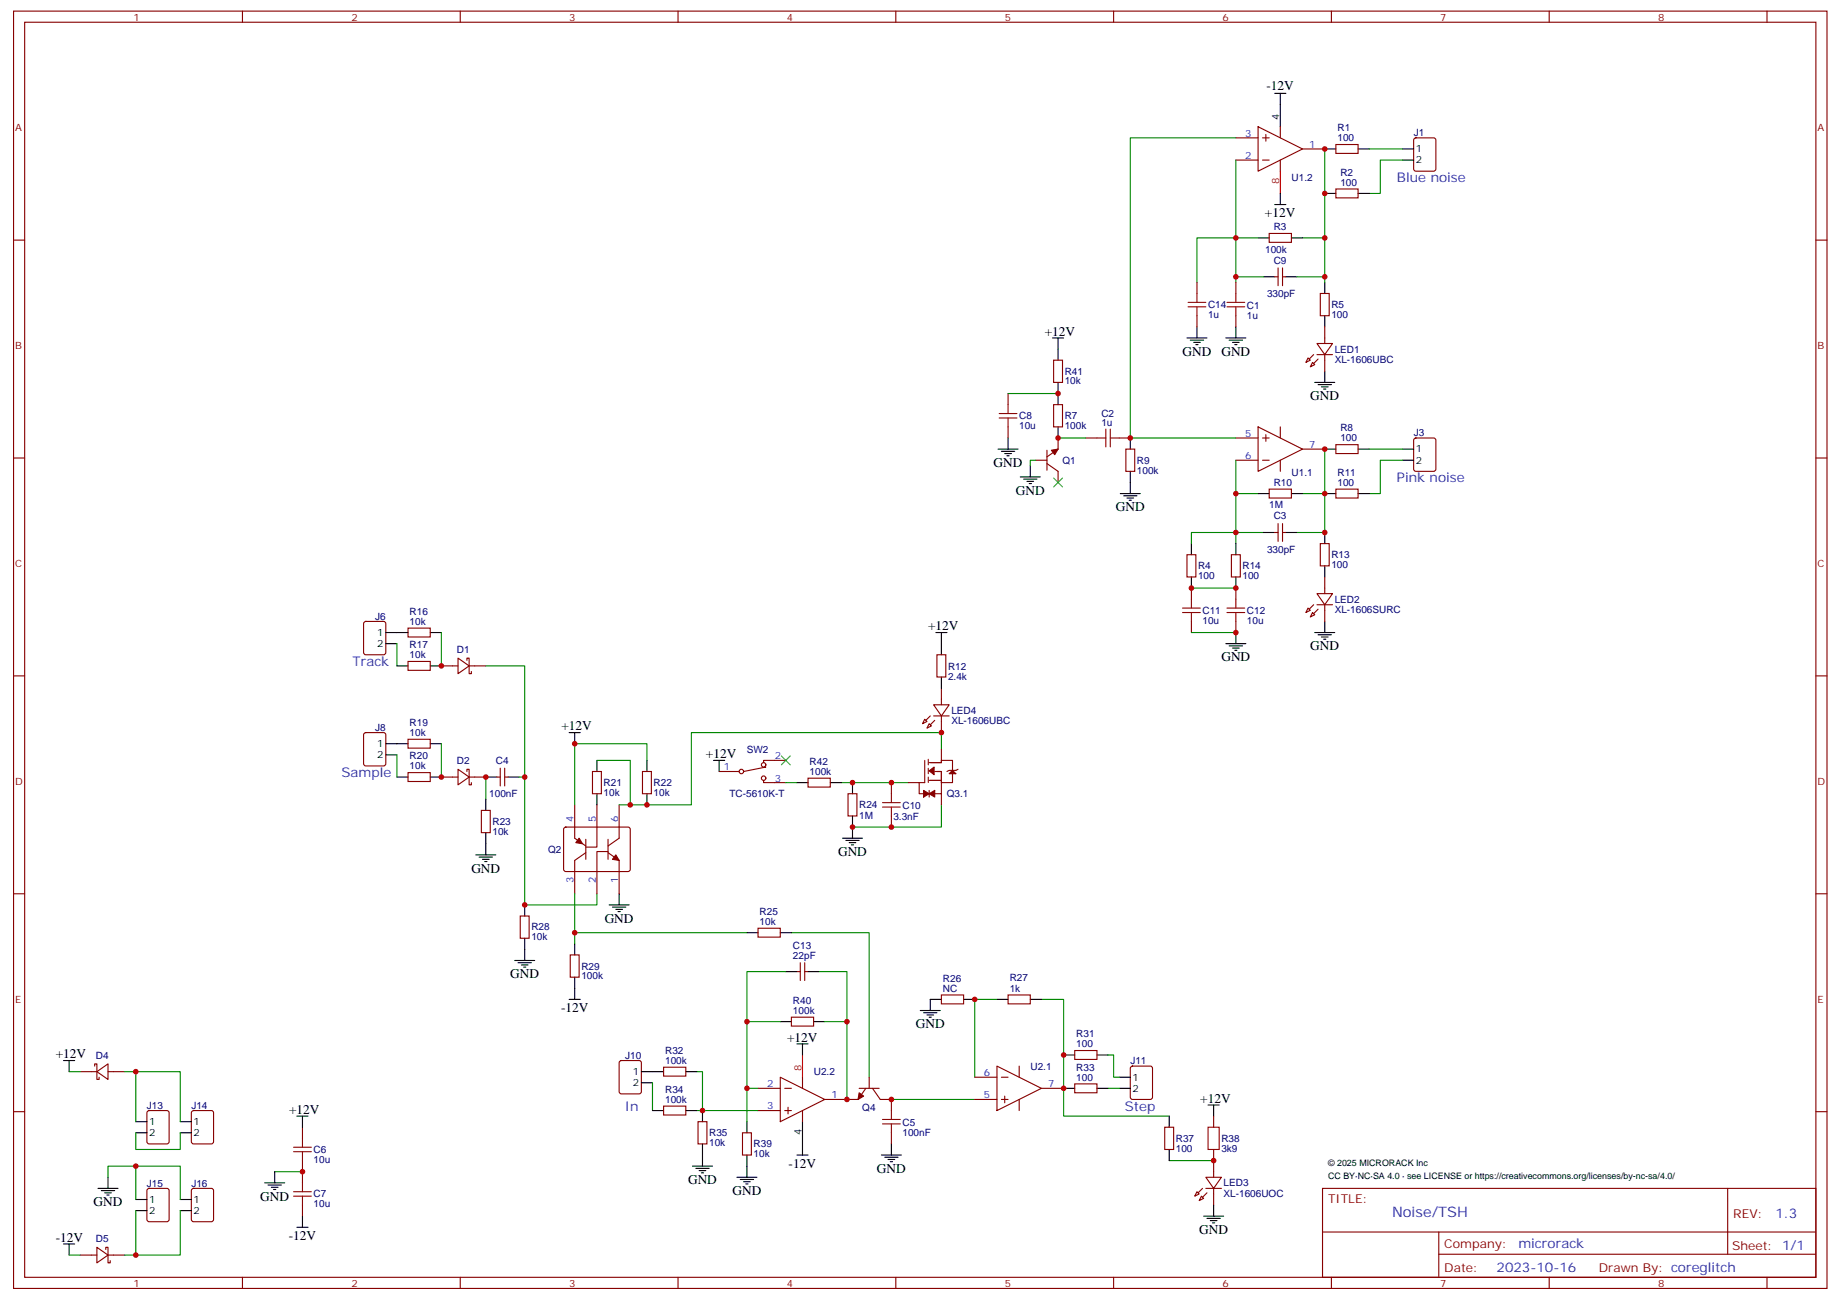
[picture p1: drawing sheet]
<svg xmlns="http://www.w3.org/2000/svg" width="584mm" height="413mm" viewBox="0 0 584 413" stroke-linecap="round" stroke-linejoin="round" font-family="sans-serif">
<g fill="none" stroke="#870000" stroke-width=".35">
<path d="M4.3 3.5h575.7v405.4h-575.7zM7.8 7.1h568.7v398.2h-568.7zM77 3.5v3.6M146.1 3.5v3.6M215.3 3.5v3.6M284.4 3.5v3.6M353.6 3.5v3.6M422.7 3.5v3.6M491.8 3.5v3.6M561 3.5v3.6M392.4 50.8h7M392.4 43.7h7"/>
<path d="M399.4 40.2l14.1 7.1-14.1 7zM400.8 50.8h2.1M400.8 43.7h2.1M401.9 42.7v2.1M406.5 40.2v3.5M406.5 50.8v3.5M413.5 47.3h7.1M424.1 45.9h7.1v2.8h-7.1zM424.1 60h7.1v2.8h-7.1zM449 44l.5-.3h5.7l.6 .5 .1 9.4-.5 .7h-5.9l-.6-.4-.1-9.5zM4.3 76.2h3.5M402.9 74.1h7.1v2.8h-7.1z"/>
<path d="M576.5 76.2h3.5M380 89.6v3.5M392.4 89.6v3.5M404.7 87.8h1.1M405.8 85v5.7M407.2 85v5.7M407.2 87.8h1M419.2 93.1h2.8v7.1h-2.8zM334.5 114.3h2.8v7.1h-2.8zM380 100.2v3.5M392.4 100.2v3.5M415.3 113.6l.7 .7-1.4 .7z"/>
<path d="M416.7 115l.7 .7-1.4 .7zM418.1 109h5l-2.5 3.5zM418.1 112.5h5M420.6 103.7v5.3M420.6 112.5v5.3M320 124.9v3.5M320 135.5v3.5M334.5 128.4h2.8v7.1h-2.8zM335.9 139v3.5l-3.5 2.5M344.7 139h3.6M355.3 139h3.5M392.4 139h7"/>
<path d="M399.4 135.5l14.1 7-14.1 7.1zM400.8 139h2.1M401.9 137.9v2.2M406.5 135.5v3.5M449 139.2l.5-.2h5.7l.6 .4 .1 9.5-.5 .6-5.9 .1-.6-.5-.1-9.4zM4.3 145.3h3.5M328.9 146h3.5M332.4 147.1l3.5 2.5v3.5M332.4 142.9v6.3M357.4 142.5h2.9v7.1h-2.9zM392.4 146h7M400.8 146h2.1"/>
<path d="M402.9 155.2h7.1v2.8h-7.1zM406.5 146v3.6M413.5 142.5h7.1M424.1 141.1h7.1v2.8h-7.1zM424.1 155.2h7.1v2.8h-7.1zM576.5 145.3h3.5M376.8 176h2.9v7.1h-2.9zM390.9 176h2.9v7.1h-2.9zM404.7 169h1.1M405.8 166.2v5.6M407.2 166.2v5.6M407.2 169h1"/>
<path d="M419.2 172.5h2.8v7.1h-2.8zM115.7 197.4l.4-.2h5.7l.6 .4 .1 9.5-.5 .6-5.9 .1-.6-.5-.1-9.4zM129.5 199.3h7.1v2.8h-7.1zM378.2 186.6v3.5M378.2 197.2v3.5M392.4 186.6v3.5M392.4 197.2v3.5M415.3 193l.7 .7-1.4 .7zM416.7 194.4l.7 .7-1.4 .7zM418.1 188.4h5l-2.5 3.5zM418.1 191.9h5M420.6 183.1v5.3"/>
<path d="M420.6 191.9v5.3M4.3 214.5h3.5M129.5 209.9h7.1v2.8h-7.1zM140.1 211.3h5.3M145.4 208.8l3.5 2.5-3.5 2.5zM148.2 209.5v-.7h.7v5h.7v-.7M148.9 211.3h5.3M297.5 207.8h2.8v7h-2.8zM298.9 218.4v5.3M576.5 214.5h3.5M115.7 232.7l.4-.2h5.7l.6 .4 .1 9.5-.5 .6-5.9 .1-.6-.5-.1-9.4zM129.5 234.6h7.1v2.8h-7.1z"/>
<path d="M293.6 228.2l.7 .8-1.4 .7zM295 229.7l.7 .7-1.4 .7zM296.4 223.7h4.9l-2.4 3.5zM296.4 227.2h4.9M298.9 237.8v3.5h3.5v7.1h-3.5v3.5h-7.1v-3.5h-3.5M298.9 227.2v5.3M129.5 245.2h7.1v2.8h-7.1zM140.1 246.6h5.3M145.4 244.1l3.5 2.5-3.5 2.5zM148.2 244.8v-.7h.7v5h.7v-.7M148.9 246.6h5.3M152.8 257.2h2.8v7h-2.8z"/>
<path d="M157.8 246.6h1M158.8 243.8v5.6M160.2 243.8v5.6M160.2 246.6h1.1M182.5 255.4v10.6l3.5 2.5M188.1 244.8h2.8v7.1h-2.8zM189.5 255.4v13.4h-3.5M196.6 255.4v10.6l-3.6 2.5M204 244.8h2.8v7.1h-2.8zM228.3 244.8h6.4M242.4 247.6v.8h7.1M242.8 243.4h.3l-7 1.4"/>
<path d="M249.5 241.3h-7.1v.7M256.5 246.9h7.1v2.9h-7.1zM269.2 251.9h2.9v7h-2.9zM283 248.4v3.5M283 258.9v3.6M295 250.8v2.1M298.9 251.9v3.5M304.2 244.1l-.7 .4h-2.2l-.7 .3M179.2 262.7l.4-.2h20.1l.4 .7-.1 12.9-.6 .5-20-.1-.5-.6v-12.7zM186 270.6l-3.5 2.4v10.6M186 266.3v6.4M193 270.2h-3.5v13.4"/>
<path d="M193 270.6l3.6 2.4v10.6M193 266.3v6.4M4.3 283.6h3.5M165.2 290.7h2.8v7h-2.8zM240.7 294.6h7v2.8h-7zM576.5 283.6h3.5M181 303h2.9v7.1h-2.9zM253 308.3h1.1M254.1 305.5v5.6M255.5 305.5v5.6M255.5 308.3h1M298.9 315.7h7v2.9h-7z"/>
<path d="M320 315.7h7.1v2.9h-7.1zM30.1 338.3v-.7h.7v4.9h.7v-.7M196.8 336.8l.5-.3h5.6l.7 .5v9.4l-.4 .7h-5.9l-.7-.4v-9.4zM210.7 338.7h7v2.8h-7zM251.2 322.8h7.1v2.8h-7.1zM316.5 338.3l14.1 7.1-14.1 7zM323.6 338.3v3.5M341.2 333.4h7.1v2.8h-7.1zM359.1 338.5l.5-.2h5.6l.6 .4 .1 9.5-.5 .6-5.8 .1-.7-.5-.1-9.4zM4.3 352.8h3.5M25.5 340.1h5.3M30.8 340.1l3.5-2.5v4.9z"/>
<path d="M34.3 340.1h5.3M46.9 352.6l.4-.2h5.7l.6 .5 .1 9.4-.5 .7h-5.9l-.6-.5-.1-9.4zM61 352.6l.5-.2h5.6l.6 .5 .1 9.4-.5 .7h-5.8l-.7-.5-.1-9.4zM96 357.7v3.5M210.7 351h7v2.8h-7zM221.6 356h2.8v7h-2.8zM235.7 359.5h2.8v7h-2.8zM240.7 345.4h7M240.7 352.4h7M247.7 341.8l14.1 7.1-14.1 7.1zM249.1 345.4h2.1M249.1 352.4h2.1"/>
<path d="M250.2 351.4v2.1M254.8 341.8v3.6M254.8 352.4v3.6M272.8 345.4h6.3M274.9 345.4l-2.5 3.5h-10.6M275.9 341.8v3.6M277 345.4l2.5 3.5h3.5v3.5M283 359.5v3.5M309.5 341.8h7M309.5 348.9h7M317.9 341.8h2.1M317.9 348.9h2.1"/>
<path d="M319 347.8v2.2M323.6 348.9v3.5M330.6 345.4h7.1M341.2 344h7.1v2.8h-7.1zM369.8 357.7h2.8v7.1h-2.8zM385.3 354.2v3.5M576.5 352.8h3.5M46.9 377.3l.4-.2h5.7l.6 .5 .1 9.4-.5 .6-5.9 .1-.6-.5-.1-9.4zM61 377.3l.5-.2h5.6l.6 .5 .1 9.4-.5 .6-5.8 .1-.7-.5-.1-9.4zM96 368.3v7.1M380 378.2l.7 .7-1.4 .7zM381.4 379.6l.7 .7-1.4 .7z"/>
<path d="M382.8 373.6h5l-2.5 3.5zM382.8 377.1h5M385.3 364.8v8.8M385.3 377.1v5.3M419.9 377.1h156.6v28.2h-156.6zM548.5 377.1v20.9M25.5 398.3h5.3M30.8 395.8l3.5 2.5-3.5 2.5zM33.6 396.5v-.7h.7v5h.7v-.8M34.3 398.3h5.3M96 382.4v3.5M419.9 391h156.5"/>
<path d="M456.8 398h119.6M456.8 391v14.1M77 405.3v3.6M146.1 405.3v3.6M215.3 405.3v3.6M284.4 405.3v3.6M353.6 405.3v3.6M422.7 405.3v3.6M491.8 405.3v3.6M561 405.3v3.6"/>
<circle cx="235.4" cy="244.8" r=".71"/>
<circle cx="242.4" cy="242.7" r=".71"/>
<circle cx="242.4" cy="246.9" r=".71"/>
</g>
<g fill="#870000" stroke="#870000" stroke-width=".35">
<path d="M333.8 142.9l2.1-.4-1 1.8z"/>
<path d="M195.5 271.3l1.1 1.7-2.1-.3z"/>
<path d="M183.9 266l1 1.8-2.1-.4z"/>
<path d="M383.2 378.5l-1.4 1.4z"/>
<path d="M381.8 377.1l-1.4 1.4z"/>
<path d="M418.5 113.9l-1.4 1.5z"/>
<path d="M417.1 112.5l-1.5 1.4z"/>
<path d="M418.5 193.3l-1.4 1.4z"/>
<path d="M417.1 191.9l-1.5 1.4z"/>
<path d="M272.8 346.8l1.4 1-1.8 1.1z"/>
<path d="M295 244.6l1.6-1.2v2.5z"/>
<path d="M301.3 245.5l1.1-1 1.1 1z"/>
<path d="M295 251.9l1.8-1.1v2.1z"/>
<path d="M293.2 250.8l1.8 1.1-1.8 1z"/>
<path d="M296.8 228.6l-1.5 1.4z"/>
<path d="M295.3 227.2l-1.4 1.4z"/>
</g>
<g fill="none" stroke="#a10000" stroke-width=".35">
<path d="M377.2 97.4h5.6M377.2 96h5.6M380 93.1v2.9M380 97.4v2.8M389.5 97.4h5.7M389.5 96h5.7M392.4 93.1v2.9M392.4 97.4v2.8M317.2 132.6h5.7M317.2 131.2h5.7M320 128.4v2.8M320 132.6v2.9"/>
<path d="M348.3 139h2.8M351.1 136.2v5.6M352.5 136.2v5.6M352.5 139h2.8M375.4 194.4h5.7M375.4 193h5.7M378.2 190.1v2.9M378.2 194.4v2.8M389.5 194.4h5.7M389.5 193h5.7M392.4 190.1v2.9M392.4 194.4v2.8"/>
<path d="M280.2 256.1h5.6M280.2 254.7h5.6M283 251.9v2.8M283 256.1v2.8M293.6 241.3v7.1h-1.8M294.7 240.9v1.8M294.7 243.8v1.7M294.7 246.6v1.7M295 247.6h3.9M296.8 244.8h2.1v3.6M298.9 241.3v.7h-3.9M280.2 356.7h5.6"/>
<path d="M280.2 355.2h5.6M283 352.4v2.8M283 356.7v2.8M383.5 357.7h3.6v7.1h-3.6zM93.2 379.6h5.6M93.2 378.2h5.6M93.2 365.5h5.6M93.2 364.1h5.6M96 361.2v2.9M96 365.5v2.8M96 375.4v2.8M96 379.6v2.8"/>
</g>
<g fill="none" stroke="#008700" stroke-width=".35">
<path d="M392.4 43.7h-33.6v95.3h33.6M392.4 50.8v38.8M420.6 47.3v28.2h-7.1M434.7 47.3h10.6M445.3 50.8h-7.1v10.6h-3.5M399.4 75.5h-19.4v14.1M420.6 75.5v14.1M392.4 87.8h8.8M411.8 87.8h8.8M320 124.9h15.9M335.9 139h8.8M328.9 146h-1.8v1.8"/>
<path d="M392.4 146v10.6h7M392.4 156.6v15.9M413.5 156.6h7.1M420.6 142.5v26.5h-8.8M434.7 142.5h10.6M445.3 146h-7.1v10.6h-3.5M401.2 169h-23v3.5M378.2 186.6h14.2M126 204.3v7M140.1 200.7v10.6M154.2 211.3h12.4v35.3M378.2 200.7h14.2"/>
<path d="M126 239.5v7.1M140.1 236v10.6M298.9 237.8v-5.3h-79.4v22.9h-19.4M154.2 246.6v7M164.8 246.6h1.8v40.6h22.9v-3.6M189.5 241.3h10.6v14.1h-3.5M205.4 241.3v-5.3h-22.9v19.4M249.5 248.4h3.5M267.1 248.4h21.2M298.9 255.4v7.1h-28.2M182.5 283.6v15.9M182.5 296h54.6"/>
<path d="M251.2 296h24.7v45.8M249.5 308.3h-12.4v15.9M260.1 308.3h8.8v15.9M316.5 317.1h-7v24.7M330.6 317.1h7.1v37.1h33.5M247.7 324.2h-10.6v21.2M261.8 324.2h7.1v24.7M351.8 334.8h1.8v7h1.7M21.9 340.1h3.6M39.6 340.1h17.6v15.9M43.1 359.5v5.3h14.1v-5.3M43.1 340.1v15.9"/>
<path d="M207.2 343.6v8.8M221.3 340.1h1.7v12.3h-1.7M223 352.4h17.7M240.7 345.4h-3.6v10.6M283 348.9h26.5M351.8 345.4h3.5M34.3 373.6v-3.5h22.9v10.5M43.1 370.1v10.5M87.2 371.8h8.8M371.2 368.3h14.1M21.9 398.3h3.6M43.1 384.2v14.1"/>
<path d="M57.2 384.2v14.1h-17.6"/>
</g>
<g fill="none" stroke="#000" stroke-width=".35">
<path d="M404.7 29.6h3.5M406.5 29.6v10.6M420.6 47.3h3.5M431.2 47.3h3.5M445.3 47.3h3.5M445.3 50.8h3.5M399.4 75.5h3.5M404.7 64.9h3.5M406.5 61.4v3.5M410 75.5h3.5M420.6 61.4h3.5M431.2 61.4h3.5"/>
<path d="M401.2 87.8h3.5M408.2 87.8h3.6M420.6 89.6v3.5M334.2 107.2h3.5M335.9 107.2v7.1M376.8 107.2h6.4M377.9 107.9h4.2M379 108.7h2.1M379.7 109.4h.7M380 103.7v3.5M389.2 107.2h6.3M390.2 107.9h4.3"/>
<path d="M391.3 108.7h2.1M392 109.4h.7M392.4 103.7v3.5M420.6 100.2v3.5M420.6 117.8v3.6M320 139v3.5M335.9 121.4v7M335.9 135.5v3.5M358.8 139v3.5M417.4 121.4h6.4M418.5 122.1h4.2M419.5 122.8h2.1"/>
<path d="M420.2 123.5h.7M316.9 142.5h6.3M317.9 143.2h4.3M319 143.9h2.1M319.7 144.6h.7M323.9 151.3h6.4M325 152h4.2M326 152.8h2.2M326.7 153.5h.7M327.1 147.8v3.5M355.7 156.6h6.3M356.7 157.3h4.3"/>
<path d="M357.8 158h2.1M358.5 158.7h.7M358.8 149.6v7M399.4 156.6h3.5M410 156.6h3.5M420.6 156.6h3.5M420.6 142.5h3.5M431.2 156.6h3.5M431.2 142.5h3.5M445.3 142.5h3.5M445.3 146h3.5M378.2 172.5v3.5"/>
<path d="M392.4 172.5v3.5M401.2 169h3.5M408.2 169h3.6M420.6 169v3.5M420.6 179.6v3.5M378.2 183.1v3.5M392.4 183.1v3.5M420.6 197.2v3.5M122.5 200.7h7M122.5 204.3h3.5M126 211.3h3.5M136.6 200.7h3.5"/>
<path d="M136.6 211.3h3.5M297.1 200.7h3.5M298.9 200.7v7.1M298.9 214.8v3.6M389.2 204.3h6.3M390.2 205h4.3M391.3 205.7h2.1M392 206.4h.7M392.4 200.7v3.6M417.4 200.7h6.4M418.5 201.4h4.2M419.5 202.1h2.1"/>
<path d="M420.2 202.8h.7M122.5 236h7M122.5 239.5h3.5M136.6 236h3.5M180.7 232.5h3.5M182.5 232.5v3.5M126 246.6h3.5M136.6 246.6h3.5M154.2 246.6h3.6M154.2 253.6v3.6M161.3 246.6h3.5M189.5 241.3v3.5"/>
<path d="M189.5 251.9v3.5M205.4 241.3v3.5M205.4 251.9v3.5M226.6 241.3h3.5M228.3 241.3v3.5M253 248.4h3.5M263.6 248.4h3.5M270.7 248.4v3.5M270.7 258.9v7.1M151.1 271.3h6.3M152.1 272h4.3M153.2 272.7h2.1"/>
<path d="M153.9 273.4h.7M154.2 264.2v7.1M267.5 266h6.3M268.5 266.7h4.3M269.6 267.4h2.1M270.3 268.1h.7M166.6 287.2v3.5M166.6 297.7v7.1M182.5 299.5v3.5M193.4 287.2h6.3M194.5 287.9h4.2M195.5 288.6h2.1"/>
<path d="M196.2 289.3h.7M196.6 283.6v3.6M237.1 296h3.6M247.7 296h3.5M163.4 304.8h6.4M164.5 305.5h4.2M165.5 306.2h2.1M166.2 306.9h.7M180.7 317.1h3.5M182.5 310.1v7M249.5 308.3h3.5M256.5 308.3h3.6"/>
<path d="M298.9 317.1h-3.6v3.6M305.9 317.1h3.6M316.5 317.1h3.5M327.1 317.1h3.5M20.2 336.5h3.5M21.9 336.5v3.6M247.7 324.2h3.5M253 331.3h3.5M254.8 331.3v3.5M258.3 324.2h3.5M292.2 320.7h6.3M293.2 321.4h4.3"/>
<path d="M294.3 322.1h2.1M295 322.8h.7M337.7 334.8h3.5M348.3 334.8h3.5M43.1 356h3.5M43.1 359.5h3.5M57.2 356h3.5M57.2 359.5h3.5M94.3 354.2h3.5M96 354.2v3.5M203.6 340.1h7.1M203.6 343.6h3.6"/>
<path d="M207.2 352.4h3.5M217.7 340.1h3.6M217.7 352.4h3.6M223 352.4v3.6M237.1 356v3.5M254.8 356v10.5M337.7 345.4h3.5M348.3 345.4h3.5M355.3 341.8h3.5M355.3 345.4h3.5M371.2 354.2v3.5M383.5 350.7h3.6"/>
<path d="M385.3 350.7v3.5M31.1 377.1h6.4M32.2 377.8h4.2M33.2 378.5h2.1M33.9 379.2h.7M34.3 373.6v3.5M84 375.4h6.4M85.1 376.1h4.2M86.1 376.8h2.2M86.9 377.5h.7M87.2 371.8v3.6M219.9 370.1h6.3"/>
<path d="M220.9 370.8h4.2M222 371.5h2.1M222.7 372.2h.7M223 363v7.1M234 373.6h6.3M235 374.3h4.3M236.1 375h2.1M236.8 375.7h.7M237.1 366.5v7.1M253 366.5h3.5M279.8 366.5h6.4M280.9 367.2h4.2"/>
<path d="M281.9 367.9h2.2M282.6 368.7h.8M283 363v3.5M371.2 364.8v3.5M20.2 394.8h3.5M21.9 394.8v3.5M43.1 380.6h3.5M43.1 384.2h3.5M57.2 380.6h3.5M57.2 384.2h3.5M94.3 389.5h3.5M96 385.9v3.6"/>
<path d="M382.1 385.9h6.4M383.2 386.6h4.2M384.2 387.3h2.2M385 388.1h.7M385.3 382.4v3.5"/>
</g>
<path d="M334.5 151.7l2.8 2.8M337.3 151.7l-2.8 2.8M248.1 239.9l2.8 2.8M250.9 239.9l-2.8 2.8" fill="none" stroke="#3c3" stroke-width=".35"/>
<path d="M406.5 54.3v7.1M254.8 334.8v7" fill="none" stroke="#f00" stroke-width=".35"/>
<g fill="#c00">
<circle cx="96" cy="371.8" r=".88"/>
<circle cx="43.1" cy="340.1" r=".88"/>
<circle cx="43.1" cy="370.1" r=".88"/>
<circle cx="43.1" cy="398.3" r=".88"/>
<circle cx="358.8" cy="139" r=".88"/>
<circle cx="392.4" cy="156.6" r=".88"/>
<circle cx="392.4" cy="169" r=".88"/>
<circle cx="420.6" cy="156.6" r=".88"/>
<circle cx="166.6" cy="246.6" r=".88"/>
<circle cx="182.5" cy="236" r=".88"/>
<circle cx="200.1" cy="255.4" r=".88"/>
<circle cx="182.5" cy="296" r=".88"/>
<circle cx="223" cy="352.4" r=".88"/>
<circle cx="337.7" cy="345.4" r=".88"/>
<circle cx="154.2" cy="246.6" r=".88"/>
<circle cx="385.3" cy="368.3" r=".88"/>
<circle cx="420.6" cy="47.3" r=".88"/>
<circle cx="420.6" cy="142.5" r=".88"/>
<circle cx="420.6" cy="169" r=".88"/>
<circle cx="337.7" cy="334.8" r=".88"/>
<circle cx="309.5" cy="317.1" r=".88"/>
<circle cx="335.9" cy="139" r=".88"/>
<circle cx="283" cy="348.9" r=".88"/>
<circle cx="237.1" cy="345.4" r=".88"/>
<circle cx="335.9" cy="124.9" r=".88"/>
<circle cx="268.9" cy="348.9" r=".88"/>
<circle cx="166.6" cy="287.2" r=".88"/>
<circle cx="283" cy="262.5" r=".88"/>
<circle cx="270.7" cy="262.5" r=".88"/>
<circle cx="283" cy="248.4" r=".88"/>
<circle cx="270.7" cy="248.4" r=".88"/>
<circle cx="205.4" cy="255.4" r=".88"/>
<circle cx="140.1" cy="211.3" r=".88"/>
<circle cx="140.1" cy="246.6" r=".88"/>
<circle cx="420.6" cy="61.4" r=".88"/>
<circle cx="420.6" cy="75.5" r=".88"/>
<circle cx="392.4" cy="75.5" r=".88"/>
<circle cx="392.4" cy="87.8" r=".88"/>
<circle cx="420.6" cy="87.8" r=".88"/>
<circle cx="392.4" cy="186.6" r=".88"/>
<circle cx="392.4" cy="200.7" r=".88"/>
<circle cx="378.2" cy="186.6" r=".88"/>
<circle cx="298.9" cy="232.5" r=".88"/>
<circle cx="237.1" cy="324.2" r=".88"/>
<circle cx="268.9" cy="324.2" r=".88"/>
</g>
<text font-size="4.6" fill="#00f" x="442" y="386.1">Noise/TSH</text>
<g font-size="4.2">
<text x="402.1" y="28.6">-12V</text>
<text x="401.6" y="68.8">+12V</text>
<text x="331.7" y="106.5">+12V</text>
<text x="375.4" y="112.9">GND</text>
<text x="387.8" y="112.9">GND</text>
<text x="416" y="127">GND</text>
<text x="315.5" y="148.2">GND</text>
<text x="322.5" y="157">GND</text>
<text x="354.3" y="162.3">GND</text>
<text x="294.6" y="200">+12V</text>
<text x="387.8" y="209.9">GND</text>
<text x="416" y="206.4">GND</text>
<text x="178.2" y="231.8">+12V</text>
<text x="224.1" y="240.6">+12V</text>
<text x="266.1" y="271.6">GND</text>
<text x="149.6" y="276.9">GND</text>
<text x="192" y="292.8">GND</text>
<text x="162" y="310.4">GND</text>
<text x="178.1" y="321.1">-12V</text>
<text x="290.8" y="326.3">GND</text>
<text x="17.7" y="335.8">+12V</text>
<text x="249.9" y="330.6">+12V</text>
<text x="91.8" y="353.5">+12V</text>
<text x="381.1" y="350">+12V</text>
<text x="250.4" y="370.8">-12V</text>
<text x="218.4" y="375.7">GND</text>
<text x="278.4" y="372.2">GND</text>
<text x="29.7" y="382.8">GND</text>
<text x="82.6" y="381">GND</text>
<text x="232.6" y="379.2">GND</text>
<text x="17.7" y="394.1">-12V</text>
<text x="91.7" y="393.4">-12V</text>
<text x="380.7" y="391.6">GND</text>
</g>
<g font-size="4.2" fill="#00f">
<text x="443.5" y="57.9">Blue noise</text>
<text x="443.5" y="153.1">Pink noise</text>
<text x="111.9" y="211.3">Track</text>
<text x="108.4" y="246.6">Sample</text>
<text x="198.3" y="352.4">In</text>
<text x="357.1" y="352.4">Step</text>
<text x="563.7" y="386.4">1.3</text>
<text x="482.1" y="395.9">microrack</text>
<text x="475.1" y="403.7">2023-10-16</text>
</g>
<g font-size="3.9" fill="#800">
<text x="421.6" y="381.7">TITLE:</text>
<text x="550.3" y="386.4">REV:</text>
<text x="458.5" y="395.9">Company:</text>
<text x="549.9" y="396.5">Sheet: 1/1</text>
<text x="458.5" y="403.6">Date:</text>
<text x="507.6" y="403.7">Drawn By: coreglitch</text>
</g>
<g font-size="3.2" fill="#800">
<text x="42.4" y="6.5">1</text>
<text x="111.5" y="6.5">2</text>
<text x="180.7" y="6.5">3</text>
<text x="249.8" y="6.5">4</text>
<text x="319" y="6.5">5</text>
<text x="388.1" y="6.5">6</text>
<text x="457.3" y="6.5">7</text>
<text x="526.4" y="6.5">8</text>
<text x="4.8" y="41.6">A</text>
<text x="577" y="41.6">A</text>
<text x="4.8" y="110.8">B</text>
<text x="577" y="110.8">B</text>
<text x="4.8" y="179.9">C</text>
<text x="577" y="179.9">C</text>
<text x="4.8" y="249.1">D</text>
<text x="577" y="249.1">D</text>
<text x="4.8" y="318.2">E</text>
<text x="577" y="318.2">E</text>
<text x="42.4" y="408.3">1</text>
<text x="111.5" y="408.3">2</text>
<text x="180.7" y="408.3">3</text>
<text x="249.8" y="408.3">4</text>
<text x="319" y="408.3">5</text>
<text x="388.1" y="408.3">6</text>
<text x="457.3" y="408.3">7</text>
<text x="526.4" y="408.3">8</text>
</g>
<g font-size="3.2">
<text x="406.1" y="38.1" transform="rotate(-90 406.1 38.1)">4</text>
<text x="449.5" y="48.3">1</text>
<text x="449.5" y="51.9">2</text>
<text x="449.5" y="143.6">1</text>
<text x="449.5" y="147.1">2</text>
<text x="119.8" y="201.8">1</text>
<text x="119.8" y="205.3">2</text>
<text x="119.8" y="237.1">1</text>
<text x="119.8" y="240.6">2</text>
<text x="200.9" y="341.1">1</text>
<text x="200.9" y="344.7">2</text>
<text x="359.6" y="342.9">1</text>
<text x="359.6" y="346.4">2</text>
<text x="47.3" y="357">1</text>
<text x="61.5" y="357">1</text>
<text x="47.3" y="360.5">2</text>
<text x="61.5" y="360.5">2</text>
<text x="254.4" y="360.1" transform="rotate(-90 254.4 360.1)">4</text>
<text x="47.3" y="381.7">1</text>
<text x="61.5" y="381.7">1</text>
<text x="47.3" y="385.2">2</text>
<text x="61.5" y="385.2">2</text>
</g>
<g font-size="3.2" fill="#000080">
<text x="424.6" y="41.6">R1</text>
<text x="424.6" y="44.8">100</text>
<text x="448.8" y="43.2">J1</text>
<text x="410.1" y="57.4">U1.2</text>
<text x="425.5" y="58.9">100</text>
<text x="425.5" y="55.7">R2</text>
<text x="404.4" y="73.1">R3</text>
<text x="401.7" y="80.1">100k</text>
<text x="404.4" y="83.7">C9</text>
<text x="402.3" y="94.3">330pF</text>
<text x="383.5" y="101">1u</text>
<text x="383.5" y="97.8">C14</text>
<text x="395.9" y="101.1">1u</text>
<text x="395.9" y="98">C1</text>
<text x="422.7" y="100.9">100</text>
<text x="422.7" y="97.7">R5</text>
<text x="423.8" y="111.9">LED1</text>
<text x="338" y="119">R41</text>
<text x="423.8" y="115.1">XL-1606UBC</text>
<text x="338" y="121.9">10k</text>
<text x="323.6" y="136.2">10u</text>
<text x="323.6" y="133">C8</text>
<text x="338" y="136.3">100k</text>
<text x="338" y="133.1">R7</text>
<text x="349.7" y="135.1">1u</text>
<text x="349.7" y="132.2">C2</text>
<text x="425.5" y="136.9">R8</text>
<text x="425.5" y="140.1">100</text>
<text x="448.8" y="138.4">J3</text>
<text x="337.3" y="147.3">Q1</text>
<text x="361" y="147.2">R9</text>
<text x="361" y="150.4">100k</text>
<text x="404.4" y="154.3">R10</text>
<text x="410.1" y="150.9">U1.1</text>
<text x="424.6" y="154.2">100</text>
<text x="424.6" y="151">R11</text>
<text x="402.9" y="161.3">1M</text>
<text x="404.4" y="164.8">C3</text>
<text x="402.3" y="175.4">330pF</text>
<text x="422.7" y="177.1">R13</text>
<text x="380.4" y="183.9">100</text>
<text x="380.4" y="180.7">R4</text>
<text x="394.5" y="183.9">100</text>
<text x="394.5" y="180.7">R14</text>
<text x="422.7" y="180.3">100</text>
<text x="423.8" y="191.3">LED2</text>
<text x="119.1" y="196.6">J6</text>
<text x="130" y="195.1">R16</text>
<text x="381.8" y="197.9">10u</text>
<text x="381.8" y="194.7">C11</text>
<text x="395.9" y="197.9">10u</text>
<text x="395.9" y="194.7">C12</text>
<text x="423.8" y="194.5">XL-1606SURC</text>
<text x="130" y="198.3">10k</text>
<text x="130" y="208.8">10k</text>
<text x="130" y="205.7">R17</text>
<text x="145.1" y="207.2">D1</text>
<text x="301" y="215.6">2.4k</text>
<text x="301" y="212.5">R12</text>
<text x="302" y="226.6">LED4</text>
<text x="119.1" y="231.9">J8</text>
<text x="130" y="233.5">10k</text>
<text x="130" y="230.4">R19</text>
<text x="302" y="229.8">XL-1606UBC</text>
<text x="237.1" y="238.9">SW2</text>
<text x="130" y="244.1">10k</text>
<text x="130" y="240.9">R20</text>
<text x="145.1" y="242.5">D2</text>
<text x="157.4" y="242.4">C4</text>
<text x="257" y="245.9">100k</text>
<text x="257" y="242.7">R42</text>
<text x="191.6" y="249.5">R21</text>
<text x="207.5" y="249.5">R22</text>
<text x="155.3" y="253">100nF</text>
<text x="191.6" y="252.5">10k</text>
<text x="207.5" y="252.5">10k</text>
<text x="231.6" y="253.1">TC-5610K-T</text>
<text x="272.8" y="256.5">R24</text>
<text x="286.5" y="256.7">C10</text>
<text x="300.6" y="253">Q3.1</text>
<text x="156.4" y="261.8">R23</text>
<text x="272.8" y="259.8">1M</text>
<text x="283.6" y="260.1">3.3nF</text>
<text x="156.4" y="265">10k</text>
<text x="174" y="270.6">Q2</text>
<text x="241.2" y="293.5">10k</text>
<text x="241.2" y="290.3">R25</text>
<text x="168.7" y="298.4">10k</text>
<text x="168.7" y="295.3">R28</text>
<text x="251.8" y="304.4">22pF</text>
<text x="251.8" y="301.2">C13</text>
<text x="184.6" y="310.7">100k</text>
<text x="184.6" y="307.7">R29</text>
<text x="299.4" y="311.5">R26</text>
<text x="320.6" y="311.5">R27</text>
<text x="299.4" y="314.7">NC</text>
<text x="320.6" y="314.7">1k</text>
<text x="251.8" y="321.7">100k</text>
<text x="251.8" y="318.5">R40</text>
<text x="341.7" y="329.1">R31</text>
<text x="30.4" y="335.9">D4</text>
<text x="198.5" y="336">J10</text>
<text x="211.2" y="334.4">R32</text>
<text x="341.7" y="332.3">100</text>
<text x="211.2" y="337.6">100k</text>
<text x="258.4" y="341.2">U2.2</text>
<text x="327.2" y="339.4">U2.1</text>
<text x="341.7" y="339.7">R33</text>
<text x="358.9" y="337.7">J11</text>
<text x="211.2" y="346.7">R34</text>
<text x="341.7" y="342.9">100</text>
<text x="46.7" y="351.8">J13</text>
<text x="60.8" y="351.8">J14</text>
<text x="211.2" y="350">100k</text>
<text x="273.7" y="352.6">Q4</text>
<text x="286.5" y="357.3">C5</text>
<text x="99.6" y="365.8">C6</text>
<text x="225.1" y="363.7">10k</text>
<text x="225.1" y="360.5">R35</text>
<text x="239.3" y="364.1">R39</text>
<text x="286.5" y="360.4">100nF</text>
<text x="373.3" y="365.5">100</text>
<text x="373.3" y="362.3">R37</text>
<text x="387.8" y="365.6">3k9</text>
<text x="387.8" y="362.4">R38</text>
<text x="99.6" y="369">10u</text>
<text x="239.3" y="367.2">10k</text>
<text x="46.7" y="376.5">J15</text>
<text x="60.8" y="376.5">J16</text>
<text x="388.5" y="376.5">LED3</text>
<text x="99.6" y="383.1">10u</text>
<text x="99.6" y="379.9">C7</text>
<text x="388.5" y="379.7">XL-1606UOC</text>
<text x="30.4" y="394.1">D5</text>
</g>
<g font-size="3.2" fill="#00f">
<text x="395.3" y="43.4">3</text>
<text x="415.6" y="46.9">1</text>
<text x="395.3" y="50.4">2</text>
<text x="395.3" y="138.6">5</text>
<text x="415.6" y="142.2">7</text>
<text x="395.3" y="145.7">6</text>
<text x="229.8" y="244.5">1</text>
<text x="246" y="240.9">2</text>
<text x="246" y="248">3</text>
<text x="182.1" y="260.7" transform="rotate(-90 182.1 260.7)">4</text>
<text x="189.2" y="260.7" transform="rotate(-90 189.2 260.7)">5</text>
<text x="196.2" y="260.7" transform="rotate(-90 196.2 260.7)">6</text>
<text x="182.1" y="280.4" transform="rotate(-90 182.1 280.4)">3</text>
<text x="189.2" y="280.4" transform="rotate(-90 189.2 280.4)">2</text>
<text x="196.2" y="280.4" transform="rotate(-90 196.2 280.4)">1</text>
<text x="312.4" y="341.5">6</text>
<text x="243.6" y="345">2</text>
<text x="332.7" y="345">7</text>
<text x="243.6" y="352.1">3</text>
<text x="263.9" y="348.5">1</text>
<text x="312.4" y="348.5">5</text>
</g>
<g font-size="3.2" fill="#f00">
<text x="406.1" y="58.5" transform="rotate(-90 406.1 58.5)">8</text>
<text x="254.4" y="339.7" transform="rotate(-90 254.4 339.7)">8</text>
</g>
<g font-size="2.8">
<text x="421.6" y="370">© 2025 MICRORACK Inc</text>
<text x="421.6" y="374.3">CC BY·NC·SA 4.0 · see LICENSE or https://creativecommons.org/licenses/by-nc-sa/4.0/</text>
</g>
</svg>
